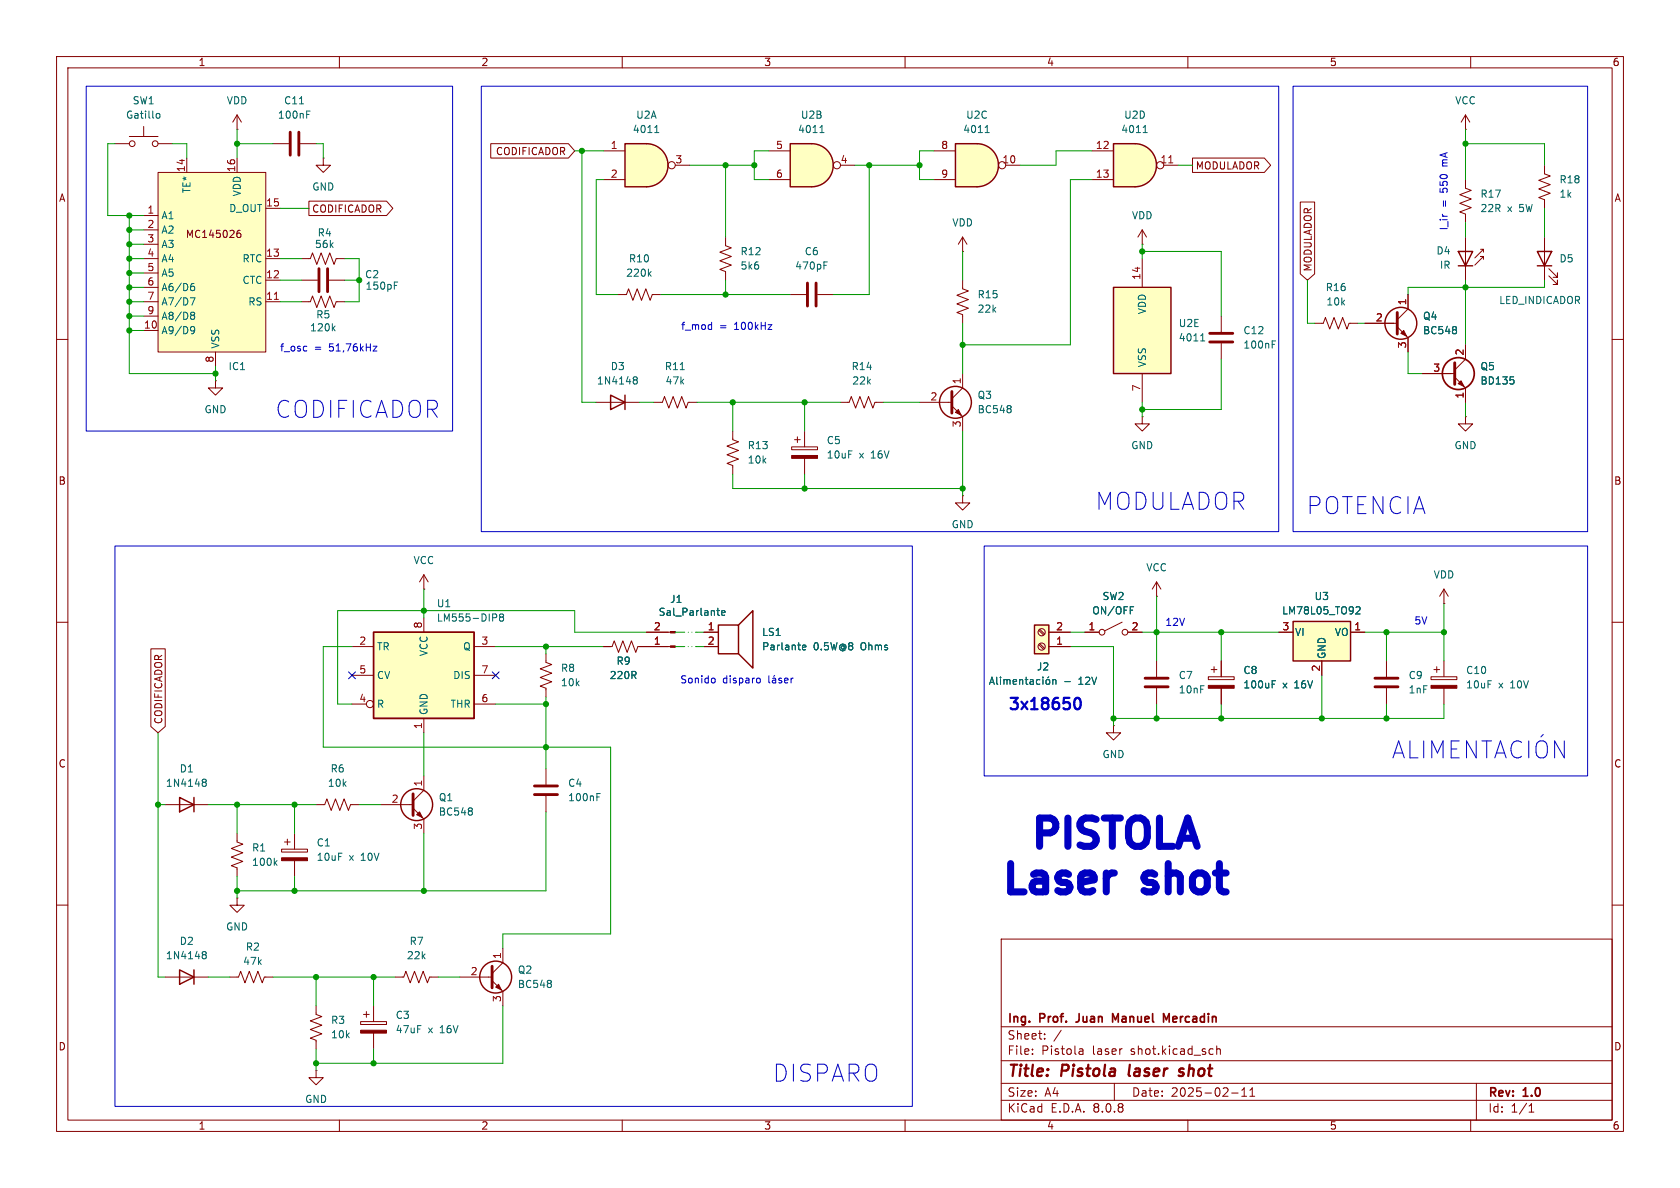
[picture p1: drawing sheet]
<svg xmlns="http://www.w3.org/2000/svg" width="297mm" height="210mm" viewBox="0 0 297 210" stroke-linecap="round" stroke-linejoin="round" font-family="sans-serif">
<g fill="none" stroke="#840000" stroke-width=".18">
<path d="M10 10h277v190h-277zM12 12h273v186h-273zM60 10v2M110 10v2M160 10v2M210 10v2M260 10v2M10 60h2M105.4 71.1h7.6M285 60h2M10 110h2M285 110h2"/>
<path d="M196.8 128.3v1.2h1.3l-1.3 1.3-1.2-1.3h1.2M196.8 128.3h.1M10 160h2M177 166h108v32h-108zM285 160h2M60 198v2M110 198v2M160 198v2M177 194.5h108M177 191.5h108M177 187.5h108M177 181.5h108"/>
<path d="M182.5 186.3v.1M182.5 185.5v.1M184.7 183.6v.1M184.7 182.8v.1M187.6 182.1l-1.3 2M191 185.4h.2l.3 .2v.8M191.5 186.3l-.5 .1M191.5 185.8h-.5M197 191.5v3M210 198v2M214.3 185.4l.2 .1M214.5 186.3l-.2 .1"/>
<path d="M215.1 185.5l.2-.1 .4 .1v.9M215.1 184.9v1.5M217.7 193.2h1.2M219.5 193.8h.9M219.5 192.7l.5-.4v1.5M221 193.8h.8M221 192.7l.4-.4v1.5M260 198v2M261 191.5v6.5M270.3 196.6h.9M270.3 195.5l.4-.4v1.5"/>
</g>
<path d="M199.7 188.2l-.1 1.9M209.3 189a.49 .49 0 0 0-.8 .3v.1l.7 .2v.3l-.3 .3-.5-.1" fill="none" stroke="#840000" stroke-width=".4"/>
<path d="M197.7 179.2l-.5 1.1-.5-1.1v1.5M205.7 179.2l.5 1.1 .5-1.1v1.5M190.2 180.7h.1" fill="none" stroke="#840000" stroke-width=".3"/>
<path d="M107.9 69.9l2.6 1.2-2.6 1.3zM110.5 69.9v2.5" fill="none" stroke="#840000" stroke-width=".25"/>
<path d="M112.1 67.1l.1 .1M112.1 66.7l.3-.1 .2 .1 .1 .2-.3 .3M112.2 67.2h.2M112.2 67.2h-.1M112.4 67.2l.3 .2-.1 .4-.2 .1-.3-.1" fill="none" stroke="#006464" stroke-width=".18"/>
<path d="M228.6 109.9h10.2v6.9h-10.2z" fill="#ffffc2"/>
<path d="M127 110.5h3.6v5.1h-3.6zM130.6 110.5l2.5-2.5v10.1l-2.5-2.5M228.6 109.9h10.2v6.9h-10.2z" fill="none" stroke="#840000" stroke-width=".25"/>
<g fill="none" stroke="#840000" stroke-width=".18">
<path d="M53.3 53.3h1.6l.3-1 .8 2.1 .8-2.1 .7 2.1 .8-2.1 .8 2.1 .3-1.1h1.6M38.1 67.3v1.3h1.3l-1.3 1.3-1.3-1.3h1.3M38.1 67.3h.1M201.9 73.7v1.2h1.3l-1.3 1.3-1.2-1.3h1.2M201.9 73.7h.1M96.5 115.6v1.5l1 .4-2 .7 2 .8-2 .8 2 .7-2 .8 1 .4v1.5M106.7 114.3h1.5l.4-1 .7 2 .8-2 .8 2 .7-2 .8 2 .4-1h5.7M114.3 111.8h4.2M124.5 111.8h2.5M124.5 114.3h2.5M226.1 111.8h2.5M233.7 116.8v2.6"/>
<path d="M238.8 111.8h2.5M255.3 106.7h.1M255.3 104.1l-.8 1.3M255.3 104.1v2.6M255.3 104.1l.7 1.3"/>
</g>
<path d="M58.9 58l.3 .5M59.2 57.6l-.4 .5M126.7 107.9h.5M127 108.7l.2 .1M127.6 108.4l.6-.2-.1-.2-.3-.1-.2 .2v.6h.5M141.9 114.5l.6-.2-.1-.2-.4-.1-.1 .2v.6h.5M239.8 107.3h.4l.3 .3-.8 .9h.8" fill="none" stroke="#006464" stroke-width=".18"/>
<g fill="#840000" stroke="#840000" stroke-width=".18">
<path d="M118.5 111.6h.9v.3h-.9z"/>
<path d="M118.5 114.2h.9v.2h-.9z"/>
</g>
<path d="M114.3 25.4a3.8 3.8 0 0 1 3.8 3.8 3.8 3.8 0 0 1-3.8 3.8z" fill="#ffffc2" stroke="#ffffc2" stroke-width=".18"/>
<path d="M110.5 25.4h3.8v7.6h-3.8z" fill="#ffffc2"/>
<g fill="none" stroke="#840000" stroke-width=".25">
<path d="M110.5 25.4h3.8a3.8 3.8 0 0 1 3.8 3.8 3.8 3.8 0 0 1-3.8 3.8h-3.8z"/>
<circle cx="73.7" cy="142.2" r="2.82"/>
</g>
<g fill="none" stroke="#840000" stroke-width=".18">
<path d="M20.3 25.4h2.6M22.9 24.1h5M25.4 22.4v1.7M27.9 25.4h2.6M41.9 22.9h.1M41.9 20.3l-.8 1.3M41.9 20.3v2.6M41.9 20.3l.8 1.3M48.3 25.4h2.8M53.1 25.4h2.8M106.7 26.7h3.8M106.7 31.8h3.8"/>
<path d="M119.4 29.2h2.5M109.2 52.1h1.5l.4-1 .8 2 .7-2 .8 2 .8-2 .7 2 .4-1h1.5M129.5 76.2v1.5l1.1 .4-2.1 .8 2.1 .7-2.1 .8 2.1 .8-2.1 .7 1 .4v1.5M213.6 119.6h4.6v.5h-4.6zM214.1 118.4h1M214.6 117.9v1M215.9 116.8v2.8M253 119.6h4.6v.5h-4.6zM253.5 118.4h1M254 117.9v1M255.3 116.8v2.8M74.9 137.2v2.5l-1.9 1.9"/>
<path d="M96.5 135.9v2.8M215.9 121.7v2.8M255.3 121.7v2.8M67.3 142.2h5.7M73 142.9l1.9 1.9v2.5M96.5 140.7v2.8"/>
<circle cx="23.4" cy="25.4" r=".51"/>
<circle cx="27.4" cy="25.4" r=".51"/>
<circle cx="118.7" cy="29.2" r=".63"/>
</g>
<g fill="none" stroke="#006464" stroke-width=".18">
<path d="M52.9 18.4h.8M54.2 19.6h.6M27.7 20.1h.3l.3 .2-.1 .5-.2 .1-.3-.1M54.2 20.2h.4M115.7 23.4h.8M115.9 22.5l.2-.3v1.2M114.8 48.4l.3 .4M115.1 48l-.5 .5M224.9 120.9h.4M224.9 120.3h.6M83.4 142.9l.1 .2-.1 .2M83.4 143.4l.1 .2-.1 .4"/>
<path d="M105.5 140.9h.4M105.5 140.3h.6"/>
</g>
<path d="M51.3 23.4v4M52.8 23.4v4M94.5 138.9h4.1M73 140.3v3.8M94.5 140.5h4.1" fill="none" stroke="#840000" stroke-width=".51"/>
<g fill="#840000" stroke="#840000" stroke-width=".18">
<path d="M73.7 144l.5-.5 .5 1z"/>
<path d="M253 121.2h4.6v.5h-4.6z"/>
<path d="M213.6 121.2h4.6v.5h-4.6z"/>
</g>
<path d="M143.5 25.4a3.8 3.8 0 0 1 3.8 3.8 3.8 3.8 0 0 1-3.8 3.8z" fill="#ffffc2" stroke="#ffffc2" stroke-width=".18"/>
<path d="M139.7 25.4h3.8v7.6h-3.8z" fill="#ffffc2"/>
<path d="M139.7 25.4h3.8a3.8 3.8 0 0 1 3.8 3.8 3.8 3.8 0 0 1-3.8 3.8h-3.8z" fill="none" stroke="#840000" stroke-width=".25"/>
<g fill="none" stroke="#840000" stroke-width=".18">
<path d="M135.9 26.7h3.8M135.9 31.8h3.8M148.6 29.2h2.5M128.3 41.9v1.5l1 .4-2 .8 2 .7-2 .8 2 .8-2 .7 1 .4v1.5M139.7 52.1h2.8M144.5 52.1h2.8M259.1 73.7v1.2h1.2l-1.2 1.3-1.3-1.3h1.3M259.1 73.7h.1"/>
<circle cx="148" cy="29.2" r=".63"/>
</g>
<path d="M145 23.4h.7M145.1 22.5l.2-.3v1.2M145.7 46.9h.4M145.7 46.3h.6" fill="none" stroke="#006464" stroke-width=".18"/>
<path d="M142.7 50v4.1M144.3 50v4.1" fill="none" stroke="#840000" stroke-width=".51"/>
<path d="M27.9 30.5h19.1v31.7h-19.1z" fill="#ffffc2"/>
<g fill="none" stroke="#840000" stroke-width=".18">
<path d="M25.4 38.1h2.5M27.9 30.5h19.1v31.7h-19.1zM33 27.9v2.6M41.9 27.9v2.6M47 36.8h2.5M25.4 58.4h2.5M25.4 53.3h2.5M25.4 45.7h2.5M25.4 40.6h2.5M25.4 43.2h2.5M25.4 48.3h2.5M25.4 50.8h2.5"/>
<path d="M25.4 55.9h2.5M41.9 41.3l.5-.1 .2 .2-.1 .5-.4 .1-.2-.1M42.5 40.7l-.4 .1-.2 .2M47 53.3h2.5M47 49.5h2.5M47 45.7h2.5M259.1 41.9v7.6M261.7 44.1h.6l-1.6 1.5M262.3 45.8v-.5h-.6h.6l-1.6 1.6M262.3 44.1v.5M38.1 62.2v2.6M115.6 71.1h1.5l.4-1 .7 2 .8-2 .8 2 .7-2 .8 2 .4-1h1.5"/>
<path d="M148.6 71.1h1.5l.4-1 .8 2 .7-2 .8 2 .7-2 .8 2 .4-1h1.5M74.9 104.1h.1M74.9 101.6l-.7 1.3M74.9 101.6v2.5M74.9 101.6l.8 1.3"/>
</g>
<path d="M33.6 52.6h.9l-.6 1.3M33.8 57.8l.4-.1 .2 .2a.84 .84 0 0 1-.3 1.1h-.3M33.8 50.7l.4-.1 .2 .2-.1 .5h-.5M33.8 55.3l.4-.1 .2 .1v.2l-.2 .2M33.8 55.7h.1M33.9 55.7h.3M33.9 55.7l-.1 .1M34.2 55.7l.2 .3v.3l-.2 .2-.4-.1M34.3 50.1l-.4 .1M34.4 58.3l-.2 .2h-.4M120.3 65.3h.7" fill="none" stroke="#006464" stroke-width=".18"/>
<path d="M48.5 52.9h.7" fill="none" stroke="#a90000" stroke-width=".18"/>
<path d="M257.8 44.5h2.5l-1.2 2.5zM257.8 47h2.5" fill="none" stroke="#840000" stroke-width=".25"/>
<path d="M66 111.8h17.8v15.2h-17.8z" fill="#ffffc2"/>
<g fill="none" stroke="#840000" stroke-width=".25">
<path d="M271.8 44.5h2.5l-1.3 2.5zM271.8 47h2.5M66 111.8h17.8v15.2h-17.8zM31.7 141l2.6 1.2-2.6 1.3zM34.3 141v2.5M31.7 171.5l2.6 1.2-2.6 1.3zM34.3 171.5v2.5"/>
<circle cx="87.6" cy="172.7" r="2.82"/>
</g>
<g fill="none" stroke="#840000" stroke-width=".18">
<path d="M57.1 27.9v1.3h1.3l-1.3 1.3-1.2-1.3h1.2M57.1 27.9h.1M259.1 31.8v1.5l1 .4-2 .7 2 .8-2 .7 2 .8-2 .8 1 .3v1.6M259.1 22.9h.1M259.1 20.3v2.6M259.1 20.3l-.8 1.3M259.1 20.3l.7 1.3M53.3 45.7h1.6l.3-1 .8 2 .8-2 .7 2 .8-2 .8 2 .3-1h1.6M53.3 49.5h2.8M58.2 49.5h2.8M273 41.9v7.6M273.8 48.8l1.5 1.5v-.8v.8h-.7"/>
<path d="M273.8 47.5l1.5 1.5v-.7v.7h-.7M140 79h4.5v.5h-4.5zM140.5 77.7h1M141 77.2v1M142.2 76.2v2.8M251.5 66h5.7M257.2 66.7l1.9 1.9v2.5M259.1 61v2.5l-1.9 1.9M142.2 81v2.8M62.2 114.3h3.8M62.2 119.4h3.8M74.9 109.2v2.6"/>
<path d="M83.8 114.3h3.8M83.8 119.4h3.8M191.8 111.8h2.5M198.4 110l-3.1 1.5M199.4 111.8h2.5M204.5 105.4h.1M204.5 102.9l-.8 1.2M204.5 102.9v2.5M204.5 102.9l.7 1.2M62.2 124.5h2.6M74.9 127v2.5M83.8 124.5h3.8"/>
<path d="M29.2 142.2h7.6M41.9 147.3v1.5l1 .4-2 .8 2 .7-2 .8 2 .8-2 .7 1 .4v1.5M41.9 158.8v1.2h1.3l-1.3 1.3-1.3-1.3h1.3M41.9 158.8h.1M49.8 150.1h4.6v.5h-4.6zM50.3 148.8h1M50.8 148.3v1.1M52.1 147.3v2.8M52.1 152.1v2.8M55.9 142.2h1.5l.4-1 .7 2.1 .8-2.1 .8 2.1 .7-2.1 .8 2.1 .4-1.1h1.5M29.2 172.7h7.6M40.6 172.7h1.6l.3-1 .8 2 .8-2 .7 2 .8-2 .8 2 .3-1h1.6"/>
<path d="M55.9 177.8v1.5l1 .4-2 .8 2 .7-2 .8 2 .8-2 .7 1 .4v1.5M64.3 179.3h1M64.8 178.8v1M66 177.8v2.8M69.8 172.7h1.6l.4-1 .7 2 .8-2 .7 2 .8-2 .8 2 .3-1h1.6M81.3 172.7h5.7M87 173.4l1.9 1.9v2.5M88.9 167.6v2.6l-1.9 1.9M55.9 189.2v1.3h1.2l-1.2 1.3-1.3-1.3h1.3M55.9 189.2h.1M63.8 180.6h4.5v.5h-4.5zM66 182.6v2.8"/>
<circle cx="194.8" cy="111.8" r=".51"/>
<circle cx="198.9" cy="111.8" r=".51"/>
<circle cx="65.4" cy="124.5" r=".63"/>
</g>
<g fill="none" stroke="#006464" stroke-width=".18">
<path d="M69.7 50.5h.4M69.7 49.9h.6M267 66.6h.6M267.5 67.2l.2 .1-.2 .5M87.6 108.5l.2 .3v.3l-.2 .1M88.5 109.1l-.2-.3 .2-.3h.3l.2 .3-.2 .3M88.5 109.1l-.2 .2 .1 .4 .1 .1 .4-.1 .1-.1v-.3l-.2-.2M88.5 109.1h.3M199.8 107.3h.6M35.9 137.8l.3-.1 .2 .2 .1 .1-.3 .3M35.9 138.2l.1 .1M36 138.3h.2"/>
<path d="M36 138.3h-.1M36.2 138.3l.3 .2-.1 .4-.2 .1-.3-.1M48.6 152.5l.4 .5M49 152.1l-.5 .5M35.9 168.7l.1 .1M35.9 168.3l.3-.1 .2 .1 .1 .2-.3 .3M36 168.8h.2M36 168.8h-.1M36.2 168.8l.3 .2-.1 .4-.2 .1-.3-.1M97.4 173.4l.1 .1-.1 .3M97.4 173.9l.1 .2-.1 .4"/>
</g>
<g fill="#840000" stroke="#840000" stroke-width=".18">
<path d="M140 80.5h4.5v.5h-4.5z"/>
<path d="M257.8 67.8l.5-.5 .5 1z"/>
<path d="M63.8 182.1h4.5v.5h-4.5z"/>
<path d="M87.6 174.5l.5-.5 .5 1z"/>
<path d="M49.8 151.6h4.6v.5h-4.6z"/>
</g>
<path d="M257.2 64.1v3.8z" fill="#840000" stroke="#840000" stroke-width=".51"/>
<circle cx="257.8" cy="66" r="2.82" fill="none" stroke="#840000" stroke-width=".3"/>
<path d="M56.4 47.5v4.1M57.9 47.5v4.1M87 170.8v3.8" fill="none" stroke="#840000" stroke-width=".51"/>
<path d="M182.9 110.5h2.5v5.1h-2.5z" fill="#ffffc2"/>
<path d="M182.9 110.5h2.5v5.1h-2.5z" fill="none" stroke="#840000" stroke-width=".25"/>
<g fill="none" stroke="#840000" stroke-width=".18">
<path d="M201.9 43.2h.1M201.9 40.6l-.7 1.3M201.9 40.6v2.6M201.9 40.6l.8 1.3M215.9 55.9v2.8M215.9 60.7v2.8M183.6 111.4l.9 .9M183.6 114l.9 .8M183.8 111.3l.9 .8M183.8 113.8l.9 .8M185.4 114.3h3.8M185.4 111.8h3.8"/>
<path d="M204.5 116.8v2.8M204.5 121.7v2.8"/>
<circle cx="184.1" cy="111.8" r=".63"/>
<circle cx="184.1" cy="114.3" r=".63"/>
</g>
<g fill="none" stroke="#006464" stroke-width=".18">
<path d="M224.9 60.9h.4M224.9 60.3h.6M176.2 119.7v1.1l.2 .2M176.9 119.7v.1M181.4 119.7v1.1l.3 .2M184.4 119.7v.1M185.4 119.6l-.2 .2M174.9 121l.5-1.3 .4 1.3M175.1 120.6h.6M176.9 120.1v.9M177.5 120.1v.9M177.5 120.2l.3-.1 .2 .2"/>
<path d="M178 120.3l.2-.2 .3 .1 .1 .8M178 120.3v.7M179.1 120.6l.6-.2v-.2l-.4-.1-.2 .2 .1 .6h.5M180.3 120.2l.1-.1 .3 .1 .1 .8M180.3 120.1v.9M181.2 120.1h.5M182.1 120.2h.5l.1 .8M182.7 120.4l-.4 .1-.2 .2 .2 .3 .4-.1M183.8 120.2l-.3-.1-.3 .3 .1 .5h.5M184.4 120.1v.9M185 120.2l.2-.1 .3 .1 .1 .5-.1 .2-.3 .1-.2-.1zM186.1 120.2l.2-.1 .3 .1 .1 .8"/>
<path d="M186.1 120.1v.9M188.2 120.5h1"/>
</g>
<path d="M213.9 58.9h4M213.9 60.5h4M202.4 119.9h4.1M202.4 121.4h4.1" fill="none" stroke="#840000" stroke-width=".51"/>
<path d="M196.8 50.8h10.2v15.2h-10.2z" fill="#ffffc2"/>
<g fill="none" stroke="#840000" stroke-width=".25">
<path d="M196.8 50.8h10.2v15.2h-10.2z"/>
<circle cx="247.6" cy="57.1" r="2.82"/>
</g>
<g fill="none" stroke="#840000" stroke-width=".18">
<path d="M273 29.2v1.5l1.1 .4-2.1 .8 2.1 .7-2.1 .8 2.1 .8-2.1 .7 1 .4v1.5M170.2 44.5h.1M170.2 41.9l-.8 1.3M170.2 41.9v2.6M170.2 41.9l.7 1.3M201.9 45.7v5.1M232.4 57.2h1.5l.4-1.1 .8 2.1 .7-2.1 .8 2.1 .8-2.1 .7 2.1 .4-1h1.5M241.3 57.2h5.7M247 57.8l1.9 1.9v2.5M248.9 52.1v2.5l-1.9 1.9M201.9 66v5.1M170.2 87.6v1.3h1.2l-1.2 1.3-1.3-1.3h1.3"/>
<path d="M170.2 87.6h.1"/>
</g>
<path d="M212.4 59.3l.2-.3v1.3M257.4 57.8l.1 .2-.1 .2M257.4 58.3l.1 .2-.1 .4M212.3 60.3h.7" fill="none" stroke="#006464" stroke-width=".18"/>
<path d="M247 55.2v3.9" fill="none" stroke="#840000" stroke-width=".51"/>
<path d="M247.6 58.9l.6-.5 .5 1z" fill="#840000" stroke="#840000" stroke-width=".18"/>
<path d="M200.7 25.4a3.8 3.8 0 0 1 3.7 3.8 3.8 3.8 0 0 1-3.7 3.8z" fill="#ffffc2" stroke="#ffffc2" stroke-width=".18"/>
<path d="M196.8 25.4h3.9v7.6h-3.9z" fill="#ffffc2"/>
<g fill="none" stroke="#840000" stroke-width=".25">
<path d="M196.8 25.4h3.9a3.8 3.8 0 0 1 3.7 3.8 3.8 3.8 0 0 1-3.7 3.8h-3.9z"/>
<circle cx="168.9" cy="71.1" r="2.82"/>
</g>
<g fill="none" stroke="#840000" stroke-width=".18">
<path d="M193 26.7h3.8M193 31.8h3.8M205.7 29.2h2.6M170.2 49.5v1.6l1 .3-2 .8 2 .8-2 .7 2 .8-2 .7 1 .4v1.6M162.6 71.1h5.7M168.3 71.8l1.9 1.9v2.5M170.2 66v2.6l-1.9 1.9"/>
<circle cx="205.1" cy="29.2" r=".63"/>
</g>
<path d="M206.6 28.8h.7" fill="none" stroke="#a90000" stroke-width=".18"/>
<path d="M202.1 23.4h.7M202.2 22.5l.3-.3v1.2M178.6 71.8l.2 .1-.2 .3M178.6 72.3l.2 .2-.2 .4" fill="none" stroke="#006464" stroke-width=".18"/>
<path d="M168.3 69.2v3.8" fill="none" stroke="#840000" stroke-width=".51"/>
<path d="M168.9 72.9l.5-.5 .5 1z" fill="#840000" stroke="#840000" stroke-width=".18"/>
<path d="M172.7 25.4a3.8 3.8 0 0 1 3.8 3.8 3.8 3.8 0 0 1-3.8 3.8z" fill="#ffffc2" stroke="#ffffc2" stroke-width=".18"/>
<path d="M168.9 25.4h3.8v7.6h-3.8z" fill="#ffffc2"/>
<path d="M168.9 25.4h3.8a3.8 3.8 0 0 1 3.8 3.8 3.8 3.8 0 0 1-3.8 3.8h-3.8z" fill="none" stroke="#840000" stroke-width=".25"/>
<g fill="none" stroke="#840000" stroke-width=".18">
<path d="M54.6 35.6h13.7l1.2 1.2-1.2 1.3h-13.7zM86.8 25.4h13.7l1.1 1.3-1.1 1.2h-13.7zM165.1 26.7h3.8M165.1 31.8h3.8M177.8 29.2h2.5M210.8 27.9h12.7l1.1 1.3-1.1 1.3h-12.7zM229.9 35.7h2.5v12.7l-1.3 1.1-1.2-1.1zM241.3 57.2h5.1M248.9 52.1v2.5M248.9 59.7v2.5M251.5 66h5M259.1 61v2.5"/>
<path d="M259.1 68.6v2.5M26.7 114.7h2.5v13.7l-1.3 1.1-1.2-1.1zM106.7 114.3h1.2M113 114.3h5.1M114.3 111.8h3.8M124.5 111.8h2.5M124.5 114.3h2.5M185.4 111.8h3.8M185.4 114.3h3.8M191.8 111.8h2.5M199.4 111.8h2.5M215.9 116.8v2.8"/>
<path d="M226.1 111.8h2.5M233.7 116.8v2.6M238.8 111.8h2.5M245.1 116.8v2.8M215.9 121.7v2.8M245.1 121.7v2.8"/>
<circle cx="177.2" cy="29.2" r=".63"/>
</g>
<g fill="none" stroke="#006464" stroke-width=".18">
<path d="M174.2 23.4h.7M174.3 22.5l.2-.3v1.2M257.4 57.8l.1 .2-.1 .2M257.4 58.3l.1 .2-.1 .4M267 66.6h.6M267.5 67.2l.2 .1-.2 .5M126.7 107.9h.5M127 108.7l.2 .1M127.6 108.4l.6-.2-.1-.2-.3-.1-.2 .2v.6h.5M141.9 114.5l.6-.2-.1-.2-.4-.1-.1 .2v.6h.5M176.2 119.7v1.1l.2 .2M176.9 119.7v.1"/>
<path d="M181.4 119.7v1.1l.3 .2M184.4 119.7v.1M185.4 119.6l-.2 .2M199.8 107.3h.6M239.8 107.3h.4l.3 .3-.8 .9h.8M174.9 121l.5-1.3 .4 1.3M175.1 120.6h.6M176.9 120.1v.9M177.5 120.1v.9M177.5 120.2l.3-.1 .2 .2M178 120.3l.2-.2 .3 .1 .1 .8M178 120.3v.7"/>
<path d="M179.1 120.6l.6-.2v-.2l-.4-.1-.2 .2 .1 .6h.5M180.3 120.2l.1-.1 .3 .1 .1 .8M180.3 120.1v.9M181.2 120.1h.5M182.1 120.2h.5l.1 .8M182.7 120.4l-.4 .1-.2 .2 .2 .3 .4-.1M183.8 120.2l-.3-.1-.3 .3 .1 .5h.5M184.4 120.1v.9M185 120.2l.2-.1 .3 .1 .1 .5-.1 .2-.3 .1-.2-.1zM186.1 120.2l.2-.1 .3 .1 .1 .8M186.1 120.1v.9M188.2 120.5h1"/>
<path d="M224.9 120.9h.4M224.9 120.3h.6"/>
</g>
<path d="M243.1 119.9h4M243.1 121.4h4" fill="none" stroke="#840000" stroke-width=".51"/>
<g fill="none" stroke="#0000c2" stroke-width=".18">
<path d="M15.2 15.2h64.8v61h-64.8zM85.1 15.2h141v78.8h-141zM228.6 15.2h52.1v78.8h-52.1zM125.7 57.4l.1 .1M125.8 57v1.2M125.8 58.2h-.1M66 61.2h.6l-.6 .9h.6M20.3 96.5h141v99.1h-141zM174 96.5h106.7v40.7h-106.7zM126.2 119.9l.2 .2v.4l-.2 .2M134 119.9h.3l.1 .2v.5l-.4 .1M135.9 119.5v1l.2 .2"/>
<path d="M136.6 119.9h.5v.8M137 119.4l-.2 .2M138.2 119.9h-.3l-.2 .2v.1l.5 .2v.3h-.5M139.9 119.9v.8M140.2 119.9l-.3 .2M137.1 120.2h-.4l-.2 .2 .2 .3h.4M138.7 120.3l.6-.1v-.3h-.4l-.2 .2 .1 .6h.5M246.3 134l1-3 1 3M246.5 133.1h1.5M249.3 131v3h1.4M251.7 131v3M253.1 134v-3l1 2.1 1-2.1v3"/>
<path d="M256.5 132.4h1M258 131h-1.5v3h1.5M261 131v3l-1.7-3v3M262 131h1.7M262.8 131v3M264.3 134l1-3 1 3M264.5 133.1h1.5M269 131.3a1.12 1.12 0 0 0-1.3-.2 1.12 1.12 0 0 0-.6 1.2 1.27 1.27 0 0 0 .4 1.3 1.27 1.27 0 0 0 1.3 .2l.2-.1M270.3 131v3M271.7 131.4a1.01 1.01 0 0 1 1.1-.4 1.01 1.01 0 0 1 .7 1v1a1 1 0 0 1-1 1 1 1 0 0 1-1-1v-1zM272.8 129.8l-.4 .5M276.5 131v3l-1.7-3v3"/>
</g>
<path d="M190.2 123.5a.47 .47 0 0 1 .8 .2 1.03 1.03 0 0 1-.6 1.7 1.33 1.33 0 0 1-.2-1.9z" fill="none" stroke="#0000c2" stroke-width=".4"/>
<g fill="none" stroke="#009600" stroke-width=".18">
<path d="M20.3 25.4h-1.3v12.7h6.4M22.9 38.1v27.9h15.2M30.5 25.4h2.5v2.5M41.9 22.9v5M41.9 25.4h6.4M49.5 36.8h5.1M55.9 25.4h1.2v2.5M101.6 26.7h5.1M102.9 26.7v44.4h2.5M106.7 31.8h-1.3v20.3h3.8M121.9 29.2h11.4M128.3 29.2v12.7"/>
<path d="M135.9 26.7h-2.6v5.1h2.6M151.1 29.2h11.5M153.7 29.2v22.9h-6.4M165.1 26.7h-2.5v5.1h2.5M193 26.7h-6.3v2.5h-6.4M193 31.8h-3.8v29.2h-19M208.3 29.2h2.5M259.1 25.4h13.9v3.8M259.1 22.9v8.9M259.1 39.4v2.5M273 36.8v5.1M22.9 48.3h2.5"/>
<path d="M22.9 45.7h2.5M22.9 43.2h2.5M22.9 40.6h2.5M22.9 53.3h2.5M22.9 50.8h2.5M22.9 55.9h2.5M22.9 58.4h2.5M49.5 45.7h3.8M49.5 49.5h3.8M49.5 53.3h3.8M61 45.7h2.5v7.6h-2.5M61 49.5h2.5"/>
<path d="M116.8 52.1h22.9M128.3 49.5v2.6M170.2 44.5v5M170.2 57.2v8.8M201.9 44.5h14v11.4M201.9 43.2v2.5M231.1 49.5v7.7h1.3M240 57.2h1.3M259.1 49.5v11.5M273 49.5v1.3h-24.1v1.3M38.1 64.8v2.5M113 71.1h2.6"/>
<path d="M123.2 71.1h25.4M129.5 71.1v5.1M142.2 71.1v5.1M156.2 71.1h6.4M170.2 76.2v11.4M201.9 71.1v2.6M215.9 63.5v8.9h-14M248.9 62.2v3.8h2.6M259.1 71.1v2.6M129.5 83.8v2.6h40.7M142.2 83.8v2.6M62.2 114.3h-5.1v17.8h50.8v33h-19v2.5"/>
<path d="M74.9 104.1v5.1M87.6 114.3h19.1M96.5 114.3v1.3M114.3 111.8h-12.7v-3.8h-41.9v16.5h2.5M123.2 111.8h1.3M123.2 114.3h1.3M189.2 111.8h2.6M189.2 114.3h7.6v14M201.9 111.8h24.2M204.5 105.4v11.4M215.9 111.8v5M233.7 119.4v7.6"/>
<path d="M241.3 111.8h14M245.1 111.8v5M255.3 106.7v10.1M27.9 129.5v43.2h1.3M74.9 129.5v7.7M87.6 124.5h8.9M96.5 123.2v12.7M204.5 124.5v2.5M215.9 124.5v2.5M245.1 124.5v2.5M255.3 124.5v2.5h-58.5M27.9 142.2h1.3"/>
<path d="M36.8 142.2h19.1M41.9 142.2v5.1M41.9 154.9v3.9M52.1 142.2v5.1M52.1 154.9v2.6M63.5 142.2h3.8M74.9 147.3v10.2M96.5 143.5v14h-54.6M36.8 172.7h3.8M48.3 172.7h21.5M55.9 172.7v5.1M66 172.7v5.1"/>
<path d="M77.5 172.7h3.8M88.9 177.8v10.2h-33M55.9 185.4v3.8M66 185.4v2.6"/>
</g>
<path d="M119.4 111.8h3.8M119.4 114.3h3.8" fill="none" stroke="#009600" stroke-width=".18" stroke-dasharray="1.7 .6 0 .6 0 .6"/>
<path d="M61.6 118.8l1.2 1.2M62.8 118.8l-1.2 1.2M87 118.8l1.2 1.2M88.2 118.8l-1.2 1.2" fill="none" stroke="#000084" stroke-width=".18"/>
<g fill="#009600" stroke="#009600" stroke-width=".18">
<circle cx="96.5" cy="114.3" r=".46"/>
<circle cx="74.9" cy="108" r=".46"/>
<circle cx="38.1" cy="66" r=".46"/>
<circle cx="63.5" cy="49.5" r=".46"/>
<circle cx="66" cy="172.7" r=".46"/>
<circle cx="55.9" cy="188" r=".46"/>
<circle cx="66" cy="188" r=".46"/>
<circle cx="22.9" cy="53.3" r=".46"/>
<circle cx="22.9" cy="48.3" r=".46"/>
<circle cx="22.9" cy="50.8" r=".46"/>
<circle cx="22.9" cy="55.9" r=".46"/>
<circle cx="22.9" cy="58.4" r=".46"/>
<circle cx="22.9" cy="45.7" r=".46"/>
<circle cx="52.1" cy="157.5" r=".46"/>
<circle cx="55.9" cy="172.7" r=".46"/>
<circle cx="74.9" cy="157.5" r=".46"/>
<circle cx="52.1" cy="142.2" r=".46"/>
<circle cx="41.9" cy="142.2" r=".46"/>
<circle cx="27.9" cy="142.2" r=".46"/>
<circle cx="41.9" cy="157.5" r=".46"/>
<circle cx="41.9" cy="25.4" r=".46"/>
<circle cx="22.9" cy="38.1" r=".46"/>
<circle cx="22.9" cy="40.6" r=".46"/>
<circle cx="22.9" cy="43.2" r=".46"/>
<circle cx="96.5" cy="132.1" r=".46"/>
<circle cx="96.5" cy="124.5" r=".46"/>
<circle cx="170.2" cy="86.4" r=".46"/>
<circle cx="201.9" cy="72.4" r=".46"/>
<circle cx="196.8" cy="127" r=".46"/>
<circle cx="204.5" cy="127" r=".46"/>
<circle cx="204.5" cy="111.8" r=".46"/>
<circle cx="128.3" cy="29.2" r=".46"/>
<circle cx="128.3" cy="52.1" r=".46"/>
<circle cx="129.5" cy="71.1" r=".46"/>
<circle cx="142.2" cy="86.4" r=".46"/>
<circle cx="102.9" cy="26.7" r=".46"/>
<circle cx="259.1" cy="25.4" r=".46"/>
<circle cx="201.9" cy="44.5" r=".46"/>
<circle cx="153.7" cy="29.2" r=".46"/>
<circle cx="142.2" cy="71.1" r=".46"/>
<circle cx="170.2" cy="61" r=".46"/>
<circle cx="162.6" cy="29.2" r=".46"/>
<circle cx="133.3" cy="29.2" r=".46"/>
<circle cx="245.1" cy="127" r=".46"/>
<circle cx="255.3" cy="111.8" r=".46"/>
<circle cx="233.7" cy="127" r=".46"/>
<circle cx="215.9" cy="127" r=".46"/>
<circle cx="215.9" cy="111.8" r=".46"/>
<circle cx="245.1" cy="111.8" r=".46"/>
<circle cx="259.1" cy="50.8" r=".46"/>
</g>
<g font-size="7" fill="#0000c2">
<text x="181.2" y="151.7">PISTOLA</text>
<text x="176.1" y="159.8">Laser</text>
<text x="202.7" y="159.8">shot</text>
</g>
<g font-size="4.2" fill="#0000c2">
<text x="48.7" y="74.1">CODIFICADOR</text>
<text x="193.7" y="90.4">MODULADOR</text>
<text x="231" y="91.1">POTENCIA</text>
<text x="136.6" y="191.5">DISPARO</text>
</g>
<text font-size="2.8" fill="#0000c2" x="178" y="126.1">3x18650</text>
<g font-size="2.8" fill="#840000">
<text x="178" y="190.9">Title:</text>
<text x="187.7" y="190.9">Pistola</text>
<text x="200.4" y="190.9">laser</text>
<text x="210.1" y="190.9">shot</text>
</g>
<g font-size="2.1" fill="#840000">
<text x="178" y="184">Sheet:</text>
<text x="178" y="181.2">Ing.</text>
<text x="183.9" y="181.2">Prof.</text>
<text x="191" y="181.2">Juan</text>
<text x="197.9" y="181.2">Manuel</text>
<text x="207.5" y="181.2">Mercadin</text>
<text x="178" y="186.7">File:</text>
<text x="184.1" y="186.7">Pistola</text>
<text x="193.2" y="186.7">laser</text>
<text x="200" y="186.7">shot.kicad_sch</text>
<text x="178" y="196.9">KiCad</text>
<text x="178" y="194.1">Size:</text>
<text x="184.7" y="194.1">A4</text>
<text x="185.7" y="196.9">E.D.A.</text>
<text x="193.3" y="196.9">8.0.8</text>
<text x="200" y="194.1">Date:</text>
<text x="207" y="194.1">2025-02-11</text>
<text x="263" y="194.3">Rev:</text>
<text x="263" y="196.9">Id:</text>
<text x="267.1" y="196.9">1/1</text>
<text x="269.4" y="194.3">1.0</text>
</g>
<g font-size="1.8" fill="#840000">
<text x="35" y="11.9">1</text>
<text x="85" y="11.9">2</text>
<text x="135" y="11.9">3</text>
<text x="185" y="11.9">4</text>
<text x="235" y="11.9">5</text>
<text x="285" y="11.9">6</text>
<text x="87.6" y="27.6">CODIFICADOR</text>
<text x="10.3" y="35.9">A</text>
<text x="211.3" y="30.2">MODULADOR</text>
<text x="285.3" y="35.9">A</text>
<text x="55.1" y="37.8">CODIFICADOR</text>
<text x="32.7" y="42.3">MC145026</text>
<text x="232.1" y="48.1" transform="rotate(-90 232.1 48.1)">MODULADOR</text>
<text x="10.3" y="85.9">B</text>
<text x="285.3" y="85.9">B</text>
<text x="28.9" y="128.1" transform="rotate(-90 28.9 128.1)">CODIFICADOR</text>
<text x="10.3" y="135.9">C</text>
<text x="285.3" y="135.9">C</text>
<text x="10.3" y="185.9">D</text>
<text x="285.3" y="185.9">D</text>
<text x="35" y="199.9">1</text>
<text x="85" y="199.9">2</text>
<text x="135" y="199.9">3</text>
<text x="185" y="199.9">4</text>
<text x="235" y="199.9">5</text>
<text x="285" y="199.9">6</text>
</g>
<g font-size="1.8" fill="#006464">
<text x="22.2" y="21.2">Gatillo</text>
<text x="23.4" y="18.6">SW1</text>
<text x="40" y="18.6">VDD</text>
<text x="49" y="21.2">100nF</text>
<text x="50.1" y="18.6">C11</text>
<text x="111.8" y="23.7">4011</text>
<text x="112.4" y="21.2">U2A</text>
<text x="141" y="23.7">4011</text>
<text x="141.5" y="21.2">U2B</text>
<text x="170.2" y="23.7">4011</text>
<text x="170.7" y="21.2">U2C</text>
<text x="198.1" y="23.7">4011</text>
<text x="198.6" y="21.2">U2D</text>
<text x="257.2" y="18.6">VCC</text>
<text x="33.9" y="34.3" transform="rotate(-90 33.9 34.3)">TE*</text>
<text x="42.8" y="34.8" transform="rotate(-90 42.8 34.8)">VDD</text>
<text x="55.1" y="33.9">GND</text>
<text x="261.6" y="35.2">R17</text>
<text x="275.6" y="32.6">R18</text>
<text x="275.6" y="35.2">1k</text>
<text x="28.4" y="39">A1</text>
<text x="28.4" y="41.5">A2</text>
<text x="40.4" y="37.7">D_OUT</text>
<text x="168.3" y="40.2">VDD</text>
<text x="200" y="39">VDD</text>
<text x="261.6" y="37.7">22R</text>
<text x="266.5" y="37.7">x</text>
<text x="268.7" y="37.7">5W</text>
<text x="28.4" y="44">A3</text>
<text x="28.4" y="46.6">A4</text>
<text x="42.8" y="46.6">RTC</text>
<text x="55.6" y="44">56k</text>
<text x="56.1" y="42">R4</text>
<text x="111.1" y="46.6">R10</text>
<text x="130.8" y="47.9">5k6</text>
<text x="130.8" y="45.3">R12</text>
<text x="140.5" y="47.9">470pF</text>
<text x="142.2" y="45.3">C6</text>
<text x="253.8" y="45.2">D4</text>
<text x="254.5" y="47.7">IR</text>
<text x="275.6" y="46.6">D5</text>
<text x="28.4" y="49.1">A5</text>
<text x="28.4" y="51.7">A6/D6</text>
<text x="42.8" y="50.4">CTC</text>
<text x="64.4" y="49.4">C2</text>
<text x="64.5" y="51.4">150pF</text>
<text x="110.6" y="49.1">220k</text>
<text x="172.7" y="52.9">R15</text>
<text x="234.3" y="51.7">R16</text>
<text x="264.9" y="53.9">LED_INDICADOR</text>
<text x="28.4" y="59.3">A9/D9</text>
<text x="28.4" y="54.2">A7/D7</text>
<text x="28.4" y="56.7">A8/D8</text>
<text x="43.8" y="54.2">RS</text>
<text x="54.7" y="58.8">120k</text>
<text x="55.8" y="56.5">R5</text>
<text x="172.7" y="55.5">22k</text>
<text x="202.8" y="55.6" transform="rotate(-90 202.8 55.6)">VDD</text>
<text x="208.3" y="58">U2E</text>
<text x="219.7" y="59.3">C12</text>
<text x="234.4" y="54.2">10k</text>
<text x="251.5" y="59.3">BC548</text>
<text x="251.5" y="56.7">Q4</text>
<text x="39" y="61.7" transform="rotate(-90 39 61.7)">VSS</text>
<text x="40.3" y="65.6">IC1</text>
<text x="107.9" y="65.6">D3</text>
<text x="117.4" y="65.6">R11</text>
<text x="150.5" y="65.6">R14</text>
<text x="202.8" y="65" transform="rotate(-90 202.8 65)">VSS</text>
<text x="208.3" y="60.6">4011</text>
<text x="219.7" y="61.8">100nF</text>
<text x="261.6" y="65.6">Q5</text>
<text x="105.4" y="68.2">1N4148</text>
<text x="117.6" y="68.2">47k</text>
<text x="150.6" y="68.2">22k</text>
<text x="172.7" y="70.7">Q3</text>
<text x="261.6" y="68.2">BD135</text>
<text x="36.1" y="73.3">GND</text>
<text x="172.7" y="73.3">BC548</text>
<text x="132.1" y="82.1">10k</text>
<text x="132.1" y="79.6">R13</text>
<text x="146.1" y="78.7">C5</text>
<text x="146.1" y="81.3">10uF</text>
<text x="151.9" y="81.3">x</text>
<text x="154.1" y="81.3">16V</text>
<text x="199.9" y="79.6">GND</text>
<text x="257" y="79.6">GND</text>
<text x="168.1" y="93.6">GND</text>
<text x="73" y="99.9">VCC</text>
<text x="202.6" y="101.2">VCC</text>
<text x="77.1" y="107.5">U1</text>
<text x="118.4" y="106.8">J1</text>
<text x="194.8" y="106.3">SW2</text>
<text x="232.3" y="106.3">U3</text>
<text x="253.4" y="102.5">VDD</text>
<text x="77.1" y="110.1">LM555-DIP8</text>
<text x="116.3" y="109.1">Sal_Parlante</text>
<text x="134.6" y="112.6">LS1</text>
<text x="193" y="108.8">ON/OFF</text>
<text x="226.6" y="108.8">LM78L05_TO92</text>
<text x="228.9" y="112.6">VI</text>
<text x="235.9" y="112.6">VO</text>
<text x="66.5" y="115.2">TR</text>
<text x="75.8" y="116.1" transform="rotate(-90 75.8 116.1)">VCC</text>
<text x="81.8" y="115.2">Q</text>
<text x="99.1" y="119">R8</text>
<text x="108.9" y="117.7">R9</text>
<text x="134.6" y="115.2">Parlante</text>
<text x="143.8" y="115.2">0.5W@8</text>
<text x="152.3" y="115.2">Ohms</text>
<text x="183.2" y="118.7">J2</text>
<text x="219.7" y="119.4">C8</text>
<text x="234.5" y="116.6" transform="rotate(-90 234.5 116.6)">GND</text>
<text x="259.1" y="119.4">C10</text>
<text x="66.5" y="125.3">R</text>
<text x="66.5" y="120.2">CV</text>
<text x="79.5" y="125.3">THR</text>
<text x="80" y="120.2">DIS</text>
<text x="99.1" y="121.5">10k</text>
<text x="107.7" y="120.2">220R</text>
<text x="190.8" y="121.3">12V</text>
<text x="208.3" y="120.2">C7</text>
<text x="208.3" y="122.8">10nF</text>
<text x="219.7" y="121.9">100uF</text>
<text x="226.8" y="121.9">x</text>
<text x="229" y="121.9">16V</text>
<text x="248.9" y="120.2">C9</text>
<text x="248.9" y="122.8">1nF</text>
<text x="259.1" y="121.9">10uF</text>
<text x="264.9" y="121.9">x</text>
<text x="267.1" y="121.9">10V</text>
<text x="75.8" y="126.5" transform="rotate(-90 75.8 126.5)">GND</text>
<text x="31.7" y="136.8">D1</text>
<text x="58.3" y="136.8">R6</text>
<text x="194.8" y="134.2">GND</text>
<text x="29.2" y="139.3">1N4148</text>
<text x="57.9" y="139.3">10k</text>
<text x="77.5" y="141.8">Q1</text>
<text x="100.3" y="139.3">C4</text>
<text x="100.3" y="141.8">100nF</text>
<text x="55.9" y="149.8">C1</text>
<text x="77.5" y="144.4">BC548</text>
<text x="44.5" y="150.7">R1</text>
<text x="44.5" y="153.3">100k</text>
<text x="55.9" y="152.4">10uF</text>
<text x="61.7" y="152.4">x</text>
<text x="63.9" y="152.4">10V</text>
<text x="31.7" y="167.2">D2</text>
<text x="39.9" y="164.7">GND</text>
<text x="72.3" y="167.2">R7</text>
<text x="29.2" y="169.8">1N4148</text>
<text x="42.9" y="170.8">47k</text>
<text x="43.4" y="168.2">R2</text>
<text x="71.8" y="169.8">22k</text>
<text x="91.4" y="172.3">Q2</text>
<text x="91.4" y="174.9">BC548</text>
<text x="58.4" y="181.2">R3</text>
<text x="58.4" y="183.7">10k</text>
<text x="69.9" y="180.3">C3</text>
<text x="69.9" y="182.9">47uF</text>
<text x="75.7" y="182.9">x</text>
<text x="77.9" y="182.9">16V</text>
<text x="53.8" y="195.2">GND</text>
</g>
<g font-size="1.8" fill="#a90000">
<text x="107.9" y="26.4">1</text>
<text x="119.3" y="29">3</text>
<text x="137.1" y="26.4">5</text>
<text x="148.5" y="29">4</text>
<text x="166.3" y="26.4">8</text>
<text x="177.1" y="29">10</text>
<text x="193.6" y="26.4">12</text>
<text x="205.1" y="29">11</text>
<text x="32.8" y="30.5" transform="rotate(-90 32.8 30.5)">14</text>
<text x="41.7" y="30.5" transform="rotate(-90 41.7 30.5)">16</text>
<text x="107.9" y="31.5">2</text>
<text x="137.1" y="31.5">6</text>
<text x="166.3" y="31.5">9</text>
<text x="193.6" y="31.5">13</text>
<text x="26" y="37.8">1</text>
<text x="26" y="40.4">2</text>
<text x="46.9" y="36.6">15</text>
<text x="26" y="42.9">3</text>
<text x="26" y="45.5">4</text>
<text x="46.9" y="45.5">13</text>
<text x="26" y="48">5</text>
<text x="26" y="50.5">6</text>
<text x="26" y="53.1">7</text>
<text x="46.9" y="53.1">11</text>
<text x="46.9" y="49.3">12</text>
<text x="201.7" y="49.6" transform="rotate(-90 201.7 49.6)">14</text>
<text x="25.4" y="58.2">10</text>
<text x="26" y="55.6">9</text>
<text x="243.1" y="56.9">2</text>
<text x="248.7" y="54" transform="rotate(-90 248.7 54)">1</text>
<text x="37.8" y="64.2" transform="rotate(-90 37.8 64.2)">8</text>
<text x="248.7" y="61.7" transform="rotate(-90 248.7 61.7)">3</text>
<text x="253.3" y="65.8">3</text>
<text x="258.8" y="62.9" transform="rotate(-90 258.8 62.9)">2</text>
<text x="164.4" y="70.9">2</text>
<text x="169.9" y="68" transform="rotate(-90 169.9 68)">1</text>
<text x="201.7" y="69.3" transform="rotate(-90 201.7 69.3)">7</text>
<text x="258.8" y="70.6" transform="rotate(-90 258.8 70.6)">1</text>
<text x="169.9" y="75.6" transform="rotate(-90 169.9 75.6)">3</text>
<text x="74.7" y="111.2" transform="rotate(-90 74.7 111.2)">8</text>
<text x="115.5" y="111.5">2</text>
<text x="125" y="111.5">1</text>
<text x="186.6" y="111.5">2</text>
<text x="192.3" y="111.5">1</text>
<text x="200" y="111.5">2</text>
<text x="226.6" y="111.5">3</text>
<text x="239.3" y="111.5">1</text>
<text x="63.4" y="114">2</text>
<text x="63.4" y="119.1">5</text>
<text x="85" y="114">3</text>
<text x="85" y="119.1">7</text>
<text x="115.5" y="114">1</text>
<text x="125" y="114">2</text>
<text x="186.6" y="114">1</text>
<text x="233.4" y="118.8" transform="rotate(-90 233.4 118.8)">2</text>
<text x="63.4" y="124.2">4</text>
<text x="85" y="124.2">6</text>
<text x="74.7" y="129" transform="rotate(-90 74.7 129)">1</text>
<text x="69.1" y="142">2</text>
<text x="74.7" y="139.1" transform="rotate(-90 74.7 139.1)">1</text>
<text x="74.7" y="146.8" transform="rotate(-90 74.7 146.8)">3</text>
<text x="83.1" y="172.5">2</text>
<text x="88.6" y="169.6" transform="rotate(-90 88.6 169.6)">1</text>
<text x="88.6" y="177.2" transform="rotate(-90 88.6 177.2)">3</text>
</g>
<g font-size="1.8" fill="#0000c2">
<text x="256.1" y="29.1" transform="rotate(-90 256.1 29.1)">mA</text>
<text x="256.1" y="33.9" transform="rotate(-90 256.1 33.9)">550</text>
<text x="256.1" y="40.8" transform="rotate(-90 256.1 40.8)">I_ir</text>
<text x="256.1" y="36.7" transform="rotate(-90 256.1 36.7)">=</text>
<text x="120.3" y="58.5">f_mod</text>
<text x="127.2" y="58.5">=</text>
<text x="129.9" y="58.5">100kHz</text>
<text x="49.4" y="62.3">f_osc</text>
<text x="55.5" y="62.3">=</text>
<text x="58.3" y="62.3">51,76kHz</text>
<text x="205.9" y="110.8">12V</text>
<text x="250" y="110.6">5V</text>
<text x="120.2" y="121">Sonido</text>
<text x="127.7" y="121">disparo</text>
</g>
</svg>
